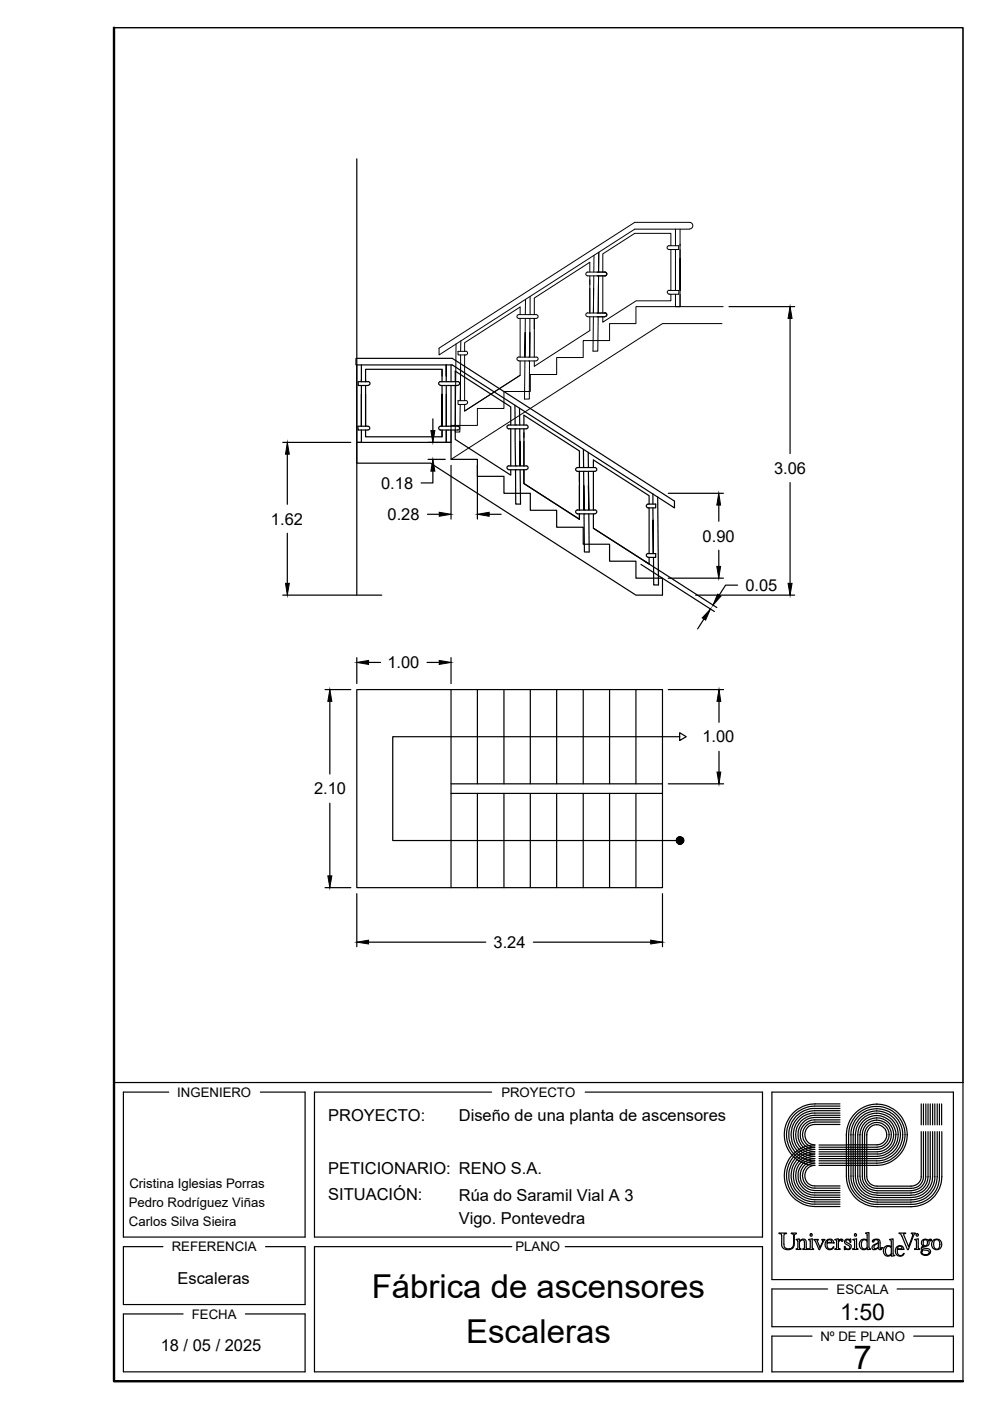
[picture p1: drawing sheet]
<svg xmlns="http://www.w3.org/2000/svg" width="210mm" height="297mm" viewBox="0 0 210 297" stroke-linecap="round" stroke-linejoin="round" font-family="sans-serif">
<!-- layer: 0 -->
<g fill="none" stroke="#000" stroke-width=".25">
<path d="M75.6 146.2h64.9v42h-64.9zM95.6 146.2v42M101.2 146.2v20M106.8 146.2v20M112.4 146.2v20M118 146.2v20M123.7 146.2v20M129.2 146.2v20M134.8 146.2v20M144.1 156.2h-60.8v22h60.8M144.1 155.3l1.4 .9-1.4 .8zM95.6 166.2h44.9"/>
<path d="M95.6 168.2h44.9M101.2 168.2v20M106.8 168.2v20M112.4 168.2v20M118 168.2v20M123.7 168.2v20M129.2 168.2v20M134.8 168.2v20M172.8 234h5.3M172.8 234a6.5 6.5 0 0 0-6.5 6.6 6.5 6.5 0 0 0 6.5 6.5M178.1 234.5h-5.3a6.1 6.1 0 0 0-6 6.1 6.1 6.1 0 0 0 6 6 2.65 2.65 0 0 0-2.7 2.7 2.65 2.65 0 0 0 2.7 2.6h5.3M178.1 235h-5.3a5.5 5.5 0 0 0-5.5 5.6 5.5 5.5 0 0 0 5.5 5.5 3.2 3.2 0 0 0-3.1 3.2 3.2 3.2 0 0 0 3.1 3.1h5.3"/>
<path d="M178.1 235.5h-5.3a5.1 5.1 0 0 0-5.1 5.1 5.1 5.1 0 0 0 5.1 5 3.6 3.6 0 0 0-3.6 3.7 3.6 3.6 0 0 0 3.6 3.6h5.3M178.1 236h-5.3a4.6 4.6 0 0 0-4.6 4.6 4.6 4.6 0 0 0 4.6 4.6 4.1 4.1 0 0 0-4.1 4.1 4.1 4.1 0 0 0 4.1 4.1h5.3M178.1 236.5h-5.3a4.1 4.1 0 0 0-4.1 4.1 4.1 4.1 0 0 0 4.1 4.1 4.6 4.6 0 0 0-4.6 4.6 4.6 4.6 0 0 0 4.6 4.6h5.3M178.1 236.9h-5.3a3.6 3.6 0 0 0-3.6 3.7 3.6 3.6 0 0 0 3.6 3.6 5.1 5.1 0 0 0-5.1 5.1 5.1 5.1 0 0 0 5.1 5.1h5.3M178.1 237.4h-5.3a3.1 3.1 0 0 0-3.1 3.2 3.1 3.1 0 0 0 3.1 3.1 5.6 5.6 0 0 0-5.5 5.6 5.6 5.6 0 0 0 5.5 5.5h5.3M178.1 237.9h-5.3a2.67 2.67 0 0 0-2.7 2.7 2.67 2.67 0 0 0 2.7 2.6 6 6 0 0 0-6 6.1 6 6 0 0 0 6 6h5.3M178.1 238.4h-5.3a2.18 2.18 0 0 0-2.2 2.2 2.18 2.18 0 0 0 2.2 2.2M185.8 236.5a4.1 4.1 0 0 1 4.1 4 4.1 4.1 0 0 1-3.9 4.2h-12.3M185.8 236a4.6 4.6 0 0 1 4.6 4.6 4.6 4.6 0 0 1-4.5 4.6M185.8 235.5a5.1 5.1 0 0 1 5.1 5.1 5.1 5.1 0 0 1-5 5M185.8 235.1a5.5 5.5 0 0 1 5.6 5.5 5.5 5.5 0 0 1-5.5 5.5M185.8 234.6a6 6 0 0 1 6.1 6 6 6 0 0 1-6 6"/>
<path d="M185.8 238.4a2.14 2.14 0 0 1 2.2 2.1 2.14 2.14 0 0 1-2.1 2.2h-6.4M185.8 234.1a6.5 6.5 0 0 1 6.6 6.6M185.8 238a2.63 2.63 0 0 1 2.7 2.6 2.63 2.63 0 0 1-2.6 2.6h-12.2M185.8 237.5a3.1 3.1 0 0 1 3.2 3.1 3.1 3.1 0 0 1-3.1 3.1M185.8 237a3.6 3.6 0 0 1 3.7 3.5 3.6 3.6 0 0 1-3.5 3.7h-12.3M185.9 238.4a2.17 2.17 0 0 0-2.1 2.3M185.9 238a2.6 2.6 0 0 0-2.6 2.7M185.9 237.5a3 3 0 0 0-3.1 3.2M185.9 237a3.5 3.5 0 0 0-3.6 3.7M185.9 236.5a4 4 0 0 0-4 4.2M185.9 236a4.6 4.6 0 0 0-4.5 4.7M185.9 235.5a5.1 5.1 0 0 0-5 5.2"/>
<path d="M185.9 235.1a5.5 5.5 0 0 0-5.5 5.6M185.9 234.6a5.9 5.9 0 0 0-6 6.1M186 234.1a6.5 6.5 0 0 0-6.5 6.6M195.3 234v4.5M195.3 239.9v9.6M195.8 234v4.5M195.8 239.9v9.6M196.3 239.9v9.6M196.3 234v4.5M196.8 234v4.5M196.8 239.9v9.6M197.2 234v4.5"/>
<path d="M197.2 239.9v9.6M197.7 234v4.5M197.7 239.9v9.6M198.2 234v4.5M198.2 239.9v9.6M198.7 234v4.5M198.7 239.9v9.6M199.2 234v4.5M199.2 239.9v9.7M199.6 234v4.5M199.7 239.9v9.6M172.8 247.1a2.18 2.18 0 0 0-2.2 2.2 2.18 2.18 0 0 0 2.2 2.1h5.3"/>
<path d="M172.8 255.8h5.3M172.8 242.8a6.5 6.5 0 0 0-6.5 6.5 6.5 6.5 0 0 0 6.5 6.5M173.7 247.1h12.2M173.7 243.7h12.2M173.7 245.2h12.2M173.7 245.6h12.2M173.7 246.1h12.2M173.7 246.6h12.2M173.7 242.8h5.8M179.5 240.5v8.9a6.5 6.5 0 0 0 6.5 6.4h7.2M179.9 249.3a6 6 0 0 0 6.1 6h7.2M179.9 240.5v8.9"/>
<path d="M180.4 249.3a5.5 5.5 0 0 0 5.6 5.6h7.2M180.4 240.5v8.9M180.9 249.3a5 5 0 0 0 5.1 5.1M180.9 240.5v8.9M181.4 249.3a4.6 4.6 0 0 0 4.6 4.6h7.2M181.4 240.5v8.9M181.9 249.3a4 4 0 0 0 4.1 4.1M181.9 240.5v8.9M182.3 240.5v8.9a3.5 3.5 0 0 0 3.7 3.5h7.2M182.8 240.5v8.9a3 3 0 0 0 3.2 3.1h7.2M183.3 240.5v8.9a2.54 2.54 0 0 0 2.7 2.6h7.2M183.8 240.5v8.9a2.1 2.1 0 0 0 2.2 2.1h7.2"/>
<path d="M186 253.4h7.2M186 254.4h7.2M192.4 240.5a6.6 6.6 0 0 1-6.5 6.6M195.3 249.5a2.1 2.1 0 0 1-2.2 2M195.8 249.5a2.47 2.47 0 0 1-2.7 2.5M196.3 249.5a3 3 0 0 1-3.2 3M196.8 249.5a3.5 3.5 0 0 1-3.7 3.4M197.2 249.5a3.9 3.9 0 0 1-4.1 3.9M197.7 249.5a4.5 4.5 0 0 1-4.6 4.4M198.2 249.5a4.9 4.9 0 0 1-5.1 4.9M198.7 249.5a5.5 5.5 0 0 1-5.6 5.4M199.2 249.5a5.8 5.8 0 0 1-6.1 5.8"/>
<path d="M199.7 249.5a6.4 6.4 0 0 1-6.6 6.3M165.2 261.4h1.6v.2h-.5l-.1 .2v2a1.04 1.04 0 0 0 1.1 1 1.04 1.04 0 0 0 1-1.1v-1.7a.44 .44 0 0 0-.5-.4v-.2h1.1l-.4 .3-.1 .3v1.7a1.38 1.38 0 0 1-1.2 1.3 1.38 1.38 0 0 1-1.5-.9v-2.3v-.2h-.5zM168.8 262.8l.7-.1v.4a.76 .76 0 0 1 .8-.4 .76 .76 0 0 1 .6 .7v1.2l.4 .3h-1.1l.4-.3v-1.2a.39 .39 0 0 0-.4-.5l-.7 .4v1.4l.3 .2h-1l.4-.3-.1-1.6zM171.4 262.8l.8-.1v1.9l.3 .3h-1.1l.4-.3v-1.6zM171.8 261.6h.4v.4h-.4zM172.6 262.8h.9l-.3 .2 .7 1.5 .6-1.3-.3-.4h.7l-1.1 2.2h-.1zM175.2 263l.5-.3a.74 .74 0 0 1 1 .8h-1.4a.99 .99 0 0 0 .7 1.3l.4-.1 .4-.3a1.01 1.01 0 0 1-1.4 .4 1.01 1.01 0 0 1-.4-1.4zM175.5 263a.48 .48 0 0 1 .6-.1 .48 .48 0 0 1 .2 .5h-.9zM176.7 263.5h.1M177 262.8l.7-.1 .1 .5a.47 .47 0 0 1 .4-.5 .47 .47 0 0 1 .5 .4l-.3 .1-.2-.3-.4 .4v1.3l.3 .3h-1.1l.4-.3v-1.6zM179.2 262.9a.67 .67 0 0 1 1 0l.2-.2v.7h-.1a.49 .49 0 0 0-.4-.6 .49 .49 0 0 0-.6 .3l.4 .5a.71 .71 0 0 1 .7 .9 .71 .71 0 0 1-1.2 .2l-.2 .3v-.7h.2a.51 .51 0 0 0 .4 .5 .51 .51 0 0 0 .6-.5l-1-.7-.1-.3zM180.8 262.8l.8-.1v1.9l.3 .3h-1.1l.4-.2v-1.7z"/>
<path d="M181.2 261.6h.4v.4h-.4zM182.8 263.1a.62 .62 0 0 1 1.1 .1v1.2l-.3 .3a.67 .67 0 0 1-.8-.1 .67 .67 0 0 1-.2-.7zM183.6 261.4l.6-.1v3.1l.4 .5-.7 .1v-.4a1 1 0 0 1-1.4 .2 1 1 0 0 1-.2-1.4 .92 .92 0 0 1 1.6-.4v-1.3zM185 263a.98 .98 0 0 1 1.6 .2v1.5l.4-.2a.38 .38 0 0 1-.4 .4 .38 .38 0 0 1-.4-.3l-.4 .3a.52 .52 0 0 1-.7 0 .52 .52 0 0 1-.1-.7l1.2-.7a.52 .52 0 0 0-.4-.7 .52 .52 0 0 0-.6 .5h-.2zM185.5 264l.7-.4v.8a.5 .5 0 0 1-.4 .4 .5 .5 0 0 1-.5-.4zM187 264.5h.1M187.9 264.5a.56 .56 0 0 1 .8-.2l.3 .3v1.2a.7 .7 0 0 1-.9 .3 1.33 1.33 0 0 1-.2-1.6zM188.6 262.8l.8-.1v3.3l.3 .2-.7 .1v-.3a1.05 1.05 0 0 1-1.5 0 1.05 1.05 0 0 1 0-1.4 .94 .94 0 0 1 1.5-.2v-1.3zM190.1 264.4a.87 .87 0 0 1 1-.3 .87 .87 0 0 1 .5 .8h-1.4a1.03 1.03 0 0 0 .7 1.3l.4-.1 .4-.3a1.01 1.01 0 0 1-1.4 .4 1.01 1.01 0 0 1-.4-1.4zM190.5 264.4a.44 .44 0 0 1 .5-.2 .44 .44 0 0 1 .2 .6h-1zM190.6 261.4h1.4l-.4 .2v.2l1.1 2.6 .8-2.4v-.4l-.3-.2h.9l-.4 .5-1.1 3.1h-.2l-1.2-2.9zM194 262.8l.7-.1v1.9l.3 .3h-1.1l.4-.2v-1.7z"/>
<path d="M194.2 261.7l.3-.1h.1v.4h-.3zM195.6 262.9a.98 .98 0 0 1 1.2 .1l.5-.3 .2 .1-.1 .3-.3-.2-.2 .1a.84 .84 0 0 1-.1 1 .84 .84 0 0 1-.9 .3l-.3 .1v.2l.4 .1a1.08 1.08 0 0 1 1.3 .7 1.12 1.12 0 0 1-1 .7 1.12 1.12 0 0 1-1.1-.6l.1-.3h.3a.4 .4 0 0 0 .1 .7 .77 .77 0 0 0 .8 .2 .77 .77 0 0 0 .5-.8l-.4-.2-1.2-.2v-.4l.4-.3-.2-.1a.73 .73 0 0 1 0-1.2zM195.8 263a.46 .46 0 0 1 .5-.2 .46 .46 0 0 1 .3 .4v.3a.47 .47 0 0 1-.4 .6 .47 .47 0 0 1-.5-.6zM198.1 263a.63 .63 0 0 1 .7-.1 .63 .63 0 0 1 .4 .5 1.13 1.13 0 0 1-.6 1.5 1.21 1.21 0 0 1-.5-1.9z"/>
<circle cx="198.6" cy="263.8" r="1.11"/>
</g>
<g fill="#000" stroke="#000" stroke-width=".21">
<path d="M143.6 177.6l.6 .6-.7-.4z"/>
<path d="M143.5 177.8l-.1 .3 .8 .1zM143.4 178.1l.8 .1-.8 .3zM143.4 178.5l.2 .2 .6-.5z"/>
<path d="M143.6 178.7l.2 .2 .4-.7zM144.2 178.2l-.1 .8-.3-.1zM144.2 178.2l-.1 .8h.3z"/>
<path d="M144.2 178.2l.2 .8 .3-.2zM144.2 178.2l.7 .3-.2 .3zM144.2 178.2l.7 .3 .1-.2z"/>
<path d="M144.2 177.4v.8l.3-.7zM143.9 177.4h.3v.8zM143.6 177.6l.6 .6-.3-.8z"/>
<path d="M144.2 178.2l.8 .1-.1-.3zM144.2 178.2l.6-.5 .1 .3zM144.5 177.5l-.3 .7 .6-.5z"/>
</g>
<!-- layer: Escaleras -->
<g fill="none" stroke="#000" stroke-width=".25">
<path d="M75.6 33.7v92.5M154.6 65h13.9M167.5 67.5v28.7M59.9 93.8h14.5M60.9 96.3v10.6M75.6 93.8h20v3.6h5.6v3.6h5.6v3.6h5.6v3.6h5.6v3.6h5.7v3.6h5.5v3.6h5.6v3.6h5.7v3.6h-5.7l-43.5-28h-15.7zM90.8 97.4h3.6M90.8 93.8h3.6M91.8 99.9v2.5h-2.5M91.8 88.8v2.5M95.6 98.7v11.4M101.2 98.7v11.4"/>
<path d="M60.9 113.1v10.6M90.6 109h2.5M103.7 109h2.6M135.9 119.7l15.6 10M136.4 118.8l15.6 10M141.7 104.6h11.7M152.4 107.1v3.4M152.4 116.7v3.4M167.5 102.3v21.4M59.9 126.2h21M75.6 139.4v5.5M95.6 139.4v5.5"/>
<path d="M141.7 122.6h11.7M147.5 126.2h21M149.3 131.2l-1.4 2.1M156.4 124.1h-2.6l-1.3 2.1M68.9 146.2h5.5M69.9 148.7v15.4M78.1 140.4h2.6M90.6 140.4h2.5M141.7 146.2h11.7M152.4 148.7v4.4M152.4 159.3v4.4M69.9 170.3v15.4"/>
<path d="M141.7 166.2h11.7M68.9 188.2h5.5M75.6 189.5v11.2M78.1 199.8h24.9M113.1 199.8h24.9M140.5 189.5v11.2"/>
</g>
<g fill="none" stroke="#000" stroke-width=".21">
<path d="M124.6 57.7h3.6M124.6 58.5h3.6M124.6 57.7a.4 .4 0 0 0-.4 .4 .4 .4 0 0 0 .4 .4M125.1 57.7v-2.1l-11.8 7.6v3.5M125.1 58.5v7.9M125.9 58.5l-.1 7.9 .1-5.2M125.9 54.1v3.6M126.9 58.5l-.1 7.9M127 53.5l-.1 4.2M127.8 58.5v7.9M128.2 57.7a.4 .4 0 0 1 .5 .4 .4 .4 0 0 1-.5 .4M141.8 52.1h2.1v.8h-2.1"/>
<path d="M141.8 52.1a.4 .4 0 0 0-.4 .4 .4 .4 0 0 0 .4 .4M142.2 52.1v-2.6h-7.6l-6.8 4.3v3.9M142.2 52.9v8.7M143.2 48.6v3.5M143.2 52.9v8.7M144.2 52.9v8.7v-6.8M144.2 48.6v16.4M146.2 48.5a.7 .7 0 0 0 .7-.7 .7 .7 0 0 0-.7-.7h-11.6l-41.5 26.7v1.5l41.5-26.7h11.6M96.7 72.9l-.2 18.7h1l.1-5.8M97.7 77.9l-.1 7M97.7 75.3l-.1 9.6M97.7 72.3v2.2"/>
<path d="M98.5 75.3v9.6M98.7 74.5h-1.6v.8h1.6M98.7 74.5a.4 .4 0 0 1 .4 .4 .4 .4 0 0 1-.4 .4M110 75.7h3.7M110 76.5h3.7M110 75.7a.4 .4 0 0 0-.4 .4 .4 .4 0 0 0 .4 .4M110.3 76.5v3.1l-11.8 7.6v-1.4M110.3 66.7v-1.6l-11.8 7.6v1.8M110.3 79.6l-11.8 7.6M110.3 67.5v8.2M111.3 76.5l-.1 8.1h1l.1-8.1M111.4 67.5l-.1 8.2v-5.2"/>
<path d="M111.4 63.5v3.2M112.4 67.5l-.1 8.2 .1-5.2M112.4 62.9v3.8M113.3 67.5v8.2M113.7 66.7h-3.7a.4 .4 0 0 0-.4 .4 .4 .4 0 0 0 .4 .4h3.7M113.7 66.7a.4 .4 0 0 1 .4 .4 .4 .4 0 0 1-.4 .4M113.7 75.7a.4 .4 0 0 1 .4 .4 .4 .4 0 0 1-.4 .4M124.6 66.4h3.6M124.6 67.2h3.6M124.6 66.3a.4 .4 0 0 0-.4 .4 .4 .4 0 0 0 .4 .4M125.1 67.2v2.9l-11.8 7.6v-1.2M125.8 67.2l-.1 7.3h1l.1-7.3"/>
<path d="M128.2 66.3a.4 .4 0 0 1 .5 .4 .4 .4 0 0 1-.5 .4M141.9 61.6h2v.8h-2M141.9 61.5a.4 .4 0 0 0-.4 .4 .4 .4 0 0 0 .4 .4M142.2 62.4v1.4h-7.3l-7.1 4.5v-1.1M143.2 62.4v2.6h1M143.2 65h1M153.1 68.6h-12.6l-44.9 28.8M153.3 65h-18.5v3.6h-5.6v3.6h-5.5v3.6h-5.7v3.6h-5.6v3.6h-5.6v3.6h-5.6v3.6h-5.6v3.6M98.7 84.9h-1.6v.9h1.6M98.7 84.9a.4 .4 0 0 1 .4 .4 .4 .4 0 0 1-.4 .4"/>
</g>
<!-- layer: Barandilla -->
<g fill="none" stroke="#000" stroke-width=".25">
<path d="M75.5 76h20.4l47.1 30.2v1.5l-47.1-30.3h-20.4zM75.6 77.4v16.4h1v-2.6M76.6 77.4v3.5v-.4M93.7 79.7v-1.4h-16.2v2.6v-.4M93.7 78.3v2.6M94.6 79.7v-2.3v3.5M95.6 77.4v3.5M76.6 81.7v8.7v-6.8M77.5 91.2v1.4h16.2v-1.3M77.5 81.7v8.7M78 90.4h-2.1v.8h2.1M78 90.4a.4 .4 0 0 1 .4 .4 .4 .4 0 0 1-.4 .4"/>
<path d="M78 80.9h-2.1v.8h2.1M78 80.9a.4 .4 0 0 1 .4 .4 .4 .4 0 0 1-.4 .4M93.2 90.4h3.8a.4 .4 0 0 1 .5 .4 .4 .4 0 0 1-.5 .4h-3.6a.4 .4 0 0 1-.4-.3 .4 .4 0 0 1 .2-.5zM93.4 80.9h3.6M93.4 81.7h3.6M93.4 80.9a.4 .4 0 0 0-.4 .4 .4 .4 0 0 0 .4 .4M93.7 81.7v8.7v-6.8M93.7 91.2v1.4M94.6 91.2v2.6h1v-2.6M94.6 81.7v8.7M95.6 81.7v8.7M96.5 91.2v2l11.8 7.5v-1.1"/>
<path d="M96.5 80.9v-2.2l11.8 7.6v3.8M96.5 81.7v8.7M97 80.9a.4 .4 0 0 1 .5 .4 .4 .4 0 0 1-.5 .4M107.9 98.8h3.6M107.9 99.6h3.6M107.9 98.7a.4 .4 0 0 0-.4 .5 .4 .4 0 0 0 .4 .4M108.3 90.9v7.9M109.2 85.9v4.2M109.2 90.9l.1 7.9M109.3 99.6v7.3h1.1l-.1-7.3M110.2 86.6v3.5M110.2 90.9l.1 7.9-.1-5.2"/>
<path d="M111.1 99.6v2.9l11.8 7.6v-1.1v1.1l-11.8-7.6zM111.1 90.1v-2.1l11.8 7.6v3.5M111.1 90.9v7.9M111.5 90.1h-3.6a.4 .4 0 0 0-.4 .4 .4 .4 0 0 0 .4 .4h3.6M111.6 90.1a.4 .4 0 0 1 .4 .4 .4 .4 0 0 1-.4 .4M111.6 98.7a.4 .4 0 0 1 .4 .5 .4 .4 0 0 1-.4 .4M122.9 99.9v8.2M123.7 95.3v3.8M123.7 99.9l.1 8.2v-5.2M124.7 95.9l.1 3.2M124.8 99.9v8.2v-5.2M125.8 99.1v-1.6l11.8 7.6v1.8"/>
<path d="M125.8 99.9v8.2M126.1 99.1h-3.7a.4 .4 0 0 0-.4 .4 .4 .4 0 0 0 .4 .4h3.7M126.1 99.1a.4 .4 0 0 1 .4 .4 .4 .4 0 0 1-.4 .4M122.4 108.1h3.7M122.4 108.1a.4 .4 0 0 0-.4 .4 .4 .4 0 0 0 .4 .4l3.7 .1M123.8 109l.1 8h1l-.1-8M125.8 109v3l11.8 7.6v-1.4M125.8 112l11.8 7.6M126.1 108.1a.4 .4 0 0 1 .4 .4 .4 .4 0 0 1-.4 .4M137.4 106.9h1.6v.8h-1.6M137.4 117.4h1.6v.8h-1.6M137.4 106.9a.4 .4 0 0 0-.4 .4 .4 .4 0 0 0 .4 .4"/>
<path d="M137.4 117.3a.4 .4 0 0 0-.4 .4 .4 .4 0 0 0 .4 .4M137.6 107.7v9.7M138.4 107.7l.1 9.7v-7.1M138.4 104.7v2.2M139.4 105.4l.2 18.6h-1v-5.8"/>
</g>
<!-- layer: Escaleras -->
<g fill="#000" stroke="#000" stroke-width=".21">
<path d="M167.5 65l.4 2.5h-.8zM60.9 93.8l.4 2.5h-.8zM91.4 91.3h.8l-.4 2.5zM91.8 97.4l.4 2.5h-.8zM93.1 108.6l2.5 .4-2.5 .5zM101.2 109l2.5-.4v.9zM152.4 104.6l.4 2.5h-.8zM60.5 123.7h.8l-.4 2.5zM150.6 129.1l-1 2.4-.7-.5zM152 120.1h.8l-.4 2.5zM152.1 126l.8 .4-1.7 1.9zM167.1 123.7h.8l-.4 2.5z"/>
<path d="M69.9 146.2l.5 2.5h-.9zM75.6 140.4l2.5-.4v.9zM93.1 140l2.5 .4-2.5 .5zM152.4 146.2l.4 2.5h-.8zM152 163.7h.8l-.4 2.5zM69.5 185.7h.9l-.5 2.5zM75.6 199.8l2.5-.5v.8zM138 199.3l2.5 .5-2.5 .3z"/>
</g>
<!-- layer: Cajetin.Lineas -->
<path d="M24.2 229.5h180M35.8 231.5h-9.6v30.8h38.5v-30.8h-9.5M104.2 231.5h-37.5v30.8h95v-30.8h-37.6M163.7 231.5h38.4M34.5 264.3h-8.3v12.3h38.5v-12.3h-8.4M38.8 278.6h-12.6v12.3h38.5v-12.3h-12.7M108.5 264.3h-41.8v26.6h95v-26.6h-41.9M163.7 271.3h38.4M175.5 273.3h-11.8v8h38.4v-8h-11.9M172.2 283.3h-8.5v7.6h38.4v-7.6h-8.4" fill="none" stroke="#000" stroke-width=".25"/>
<!-- layer: Borde Formato -->
<path d="M24.2 5.9v286.9h180" fill="none" stroke="#000" stroke-width=".51"/>
<!-- layer: Ventana grafica 1 -->
<path d="M24.2 5.9h180v286.9M163.7 231.5v39.8M202.1 231.5v39.8" fill="none" stroke="#000" stroke-width=".25"/>
<path d="M24.2 5.9h180v223.6h-180z" fill="none" stroke="#000" stroke-width=".21"/>
<g font-size="7">
<text x="78.8" y="275.1">Fábrica de ascensores</text>
<text x="98.8" y="284.7">Escaleras</text>
<text x="181" y="290.4">7</text>
</g>
<text font-size="4.9" x="178.1" y="279.8">1:50</text>
<g font-size="3.5">
<text x="164.1" y="100.5">3.06</text>
<text x="80.8" y="103.6">0.18</text>
<text x="57.4" y="111.2">1.62</text>
<text x="82.2" y="110.3">0.28</text>
<text x="149" y="114.8">0.90</text>
<text x="158" y="125.3">0.05</text>
<text x="82.1" y="141.7">1.00</text>
<text x="148.9" y="157.4">1.00</text>
<text x="66.6" y="168.4">2.10</text>
<text x="104.6" y="201">3.24</text>
<text x="69.6" y="237.8">PROYECTO:</text>
<text x="97.3" y="237.7">Diseño de una planta de ascensores</text>
<text x="69.6" y="248.8">PETICIONARIO: RENO S.A.</text>
<text x="69.6" y="254.5">SITUACIÓN:</text>
<text x="97.3" y="254.5">Rúa do Saramil Vial A 3</text>
<text x="97.3" y="259.4">Vigo. Pontevedra</text>
<text x="37.6" y="272.1">Escaleras</text>
<text x="34.1" y="286.5">18 / 05 / 2025</text>
</g>
<g font-size="2.8">
<text x="37.6" y="232.5">INGENIERO</text>
<text x="106.3" y="232.5">PROYECTO</text>
<text x="27.4" y="251.9">Cristina Iglesias Porras</text>
<text x="27.3" y="256">Pedro Rodríguez Viñas</text>
<text x="27.3" y="260">Carlos Silva Sieira</text>
<text x="36.4" y="265.3">REFERENCIA</text>
<text x="109.3" y="265.2">PLANO</text>
<text x="177.4" y="274.3">ESCALA</text>
<text x="40.7" y="279.6">FECHA</text>
<text x="173.9" y="284.3">Nº DE PLANO</text>
</g>
</svg>
